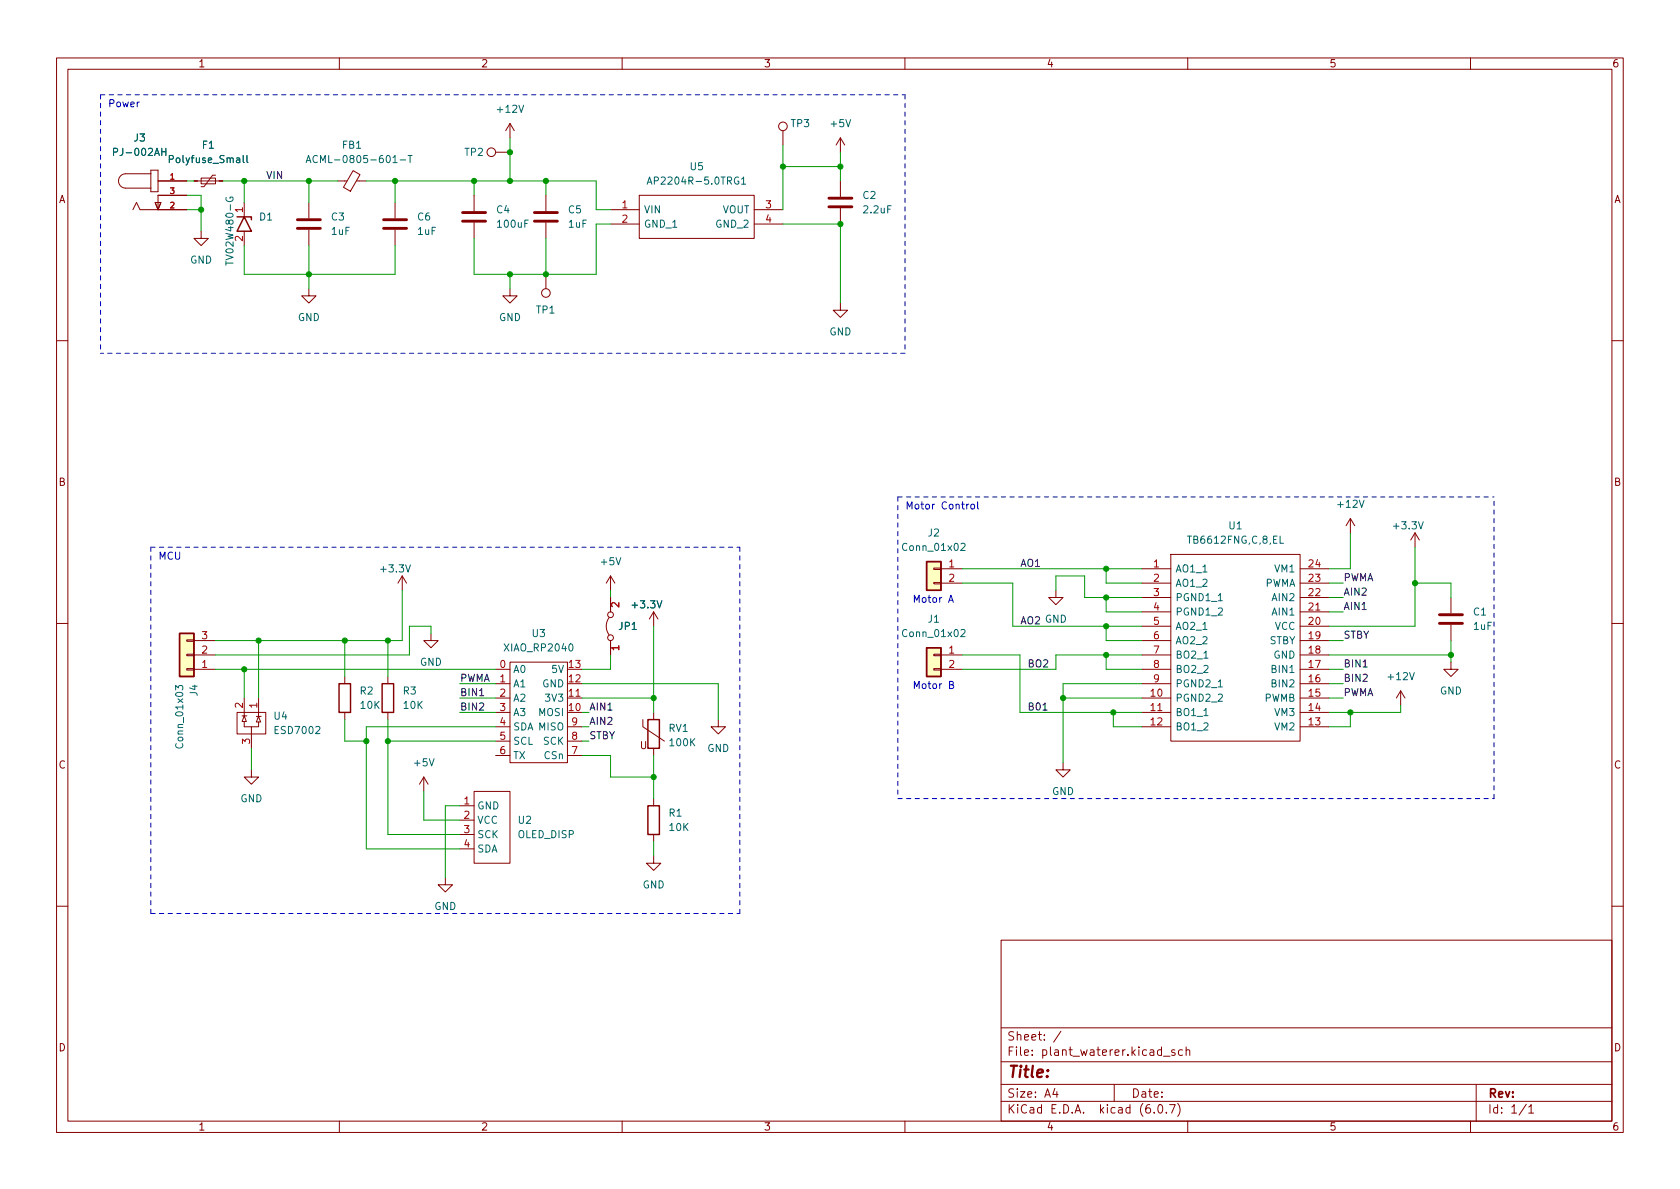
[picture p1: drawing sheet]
<svg xmlns="http://www.w3.org/2000/svg" width="297mm" height="210mm" viewBox="0 0 297 210" stroke-linecap="round" stroke-linejoin="round" font-family="sans-serif">
<g fill="none" stroke="#840000" stroke-width=".18">
<path d="M10 10.2h277v190.1h-277zM12 12.2h273v186.1h-273zM60 10.2v2M110 10.2v2M160 10.2v2M210 10.2v2M260 10.2v2M23.5 37.1l.6-1.3 .7 1.3h8.2M26.7 30.7h-4.5a1.27 1.27 0 0 0-1.2 1.3 1.27 1.27 0 0 0 1.2 1.3h4.5M26.7 30.1h1.2v3.8h-1.2zM27.4 35.8h1l-.5 1.3zM27.9 32h5.1"/>
<path d="M33 34.5h-5.1v2.6M34.3 32h5.1M35.6 31.5h2.5v1h-2.5zM38.1 31h-.5l-1.5 2h-.5M43.2 35.8v2.5M54.6 35.8v2.8M59.7 32h1.6M62.4 30.2l1.3 .7-1.7 2.9-1.3-.7zM63 32h1.8M69.8 35.8v2.8M83.8 34.5v2.8M83.8 39.4v2.8"/>
<path d="M87.6 26.9h2.6M90.2 21.8l-.8 1.3M90.2 21.8v2.6M90.2 21.8l.7 1.3M96.5 34.5v2.8M96.5 39.4v2.8M107.9 37.1h5.1M107.9 39.6h5.1M113 34.5h20.3v7.7h-20.3zM133.3 37.1h5.1M133.3 39.6h5.1M138.4 23.1v2.5"/>
<path d="M148.6 24.4l-.8 1.2M148.6 24.4v2.5M148.6 32v2.8M148.6 36.8v2.8M148.6 24.4l.8 1.2M35.6 40.9v1.3h1.2l-1.2 1.2-1.3-1.2h1.3M43.2 40.9v2.5M54.6 51v1.3h1.3l-1.3 1.3-1.3-1.3h1.3M54.6 40.6v2.8M69.8 40.6v2.8M90.2 51v1.3h1.2l-1.2 1.3-1.3-1.3h1.3M96.5 48.5v2.5"/>
<path d="M148.6 53.6v1.3h1.3l-1.3 1.2-1.3-1.2h1.3M10 60.2h2M285 60.2h2M207 98h22.9v33.1h-22.9zM238.8 91.7l-.8 1.3M238.8 91.7v2.5M238.8 91.7l.7 1.3M250.2 94.2l-.8 1.3M250.2 94.2v2.6M250.2 94.2l.8 1.3M10 110.2h2M33 113.2h1.3v.2h-1.3z"/>
<path d="M33 115.7h1.3v.2h-1.3zM33 118.2h1.3v.3h-1.3zM34.3 118.4h3.8M34.3 115.8h3.8M34.3 113.3h3.8M61 119.6v1.3M68.6 119.6v1.3M71.1 101.8l-.7 1.3M71.1 101.8v2.6M71.1 101.8l.8 1.3M76.2 112v1.3h1.3l-1.3 1.2-1.3-1.2h1.3M87.6 118.4h2.6"/>
<path d="M90.2 117.1h10.1v17.8h-10.1zM107.7 109.2a2.54 2.54 0 0 0 0 3.1M107.9 101.8v2.6M107.9 105.7v2.5M107.9 113.3v2.5M107.9 101.8l-.7 1.3M107.9 101.8l.8 1.3M115.6 108.2l-.8 1.3M115.6 108.2v2.5M115.6 108.2l.7 1.3M165.1 118.2h1.3v.3h-1.3zM165.1 115.7h1.3v.2h-1.3z"/>
<path d="M165.1 103h1.3v.2h-1.3zM165.1 100.5h1.3v.2h-1.3zM166.4 118.4h3.8M166.4 115.8h3.8M166.4 100.6h3.8M166.4 103.1h3.8M186.7 104.4v1.3h1.3l-1.3 1.2-1.3-1.2h1.3M201.9 118.4h5.1M201.9 115.8h5.1M201.9 113.3h5.1M201.9 100.6h5.1M201.9 103.1h5.1"/>
<path d="M201.9 110.7h5.1M201.9 108.2h5.1M201.9 105.7h5.1M229.9 118.4h5M229.9 115.8h5M229.9 113.3h5M229.9 100.6h5M229.9 103.1h5M229.9 110.7h5M229.9 108.2h5M229.9 105.7h5M256.5 117.1v1.3h1.3l-1.3 1.2-1.2-1.2h1.2"/>
<path d="M256.5 105.7v2.8M256.5 110.5v2.8M285 110.2h2M41.9 126h5.1v3.8h-5.1zM42.8 126.6h.4M43.2 126.6l.4 1h-.8l.4-1h.4M43.2 127.6v.9h1.2M43.2 123.4v3.2M44.4 136.1v1.3h1.3l-1.3 1.3-1.2-1.3h1.2M45.3 126.7h.4M45.7 126.7l.4 1h-.8l.4-1h.5M45.7 126.1v.6"/>
<path d="M45.7 123.4v2.6M45.7 127.7v.8h-1.3v3.8M61 126v1.2M68.6 126v1.2M74.9 137.4l-.7 1.3M74.9 137.4v2.5M74.9 137.4l.8 1.3M83.8 139.9h6.4v12.7h-6.4zM87.6 120.9h2.6M87.6 123.4h2.6M87.6 126h2.6M87.6 128.5h2.6"/>
<path d="M87.6 131.1h2.6M87.6 133.6h2.6M100.3 123.4h2.6M100.3 128.5h2.6M100.3 131.1h2.6M100.3 133.6h2.6M113.7 127.2v1.3l3.8 2.6M115.6 126v1.2M115.6 132.3v1.3M127 127.2v1.3h1.3l-1.3 1.3-1.3-1.3h1.3M188 134.9v1.2h1.2l-1.2 1.3-1.3-1.3h1.3M201.9 120.9h5.1"/>
<path d="M201.9 123.4h5.1M201.9 126h5.1M201.9 128.5h5.1M229.9 120.9h5M229.9 123.4h5M229.9 126h5M229.9 128.5h5M247.6 122.2l-.7 1.2M247.6 122.2v2.5M247.6 122.2l.8 1.2M78.7 155.2v1.3h1.3l-1.3 1.2-1.2-1.2h1.2M81.3 142.5h2.5"/>
<path d="M81.3 145h2.5M81.3 147.6h2.5M81.3 150.1h2.5M115.6 151.4v1.2h1.2l-1.2 1.3-1.3-1.3h1.3M115.6 141.2v1.3M115.6 147.6v1.2M10 160.2h2M177 166.3h108v32h-108zM285 160.2h2M60 198.3v2M110 198.3v2M160 198.3v2"/>
<path d="M177 194.8h108M177 191.8h108M177 187.8h108M177 181.8h108M186.5 192.5l-.4 1h1M186.9 193v1M187.6 182.4l-1.3 1.9M197 191.8v3M204.1 196.7v.1M204.9 195.4l.2-.1a.81 .81 0 0 1 .6 .7 .81 .81 0 0 1-.3 .8h-.2a.81 .81 0 0 1-.6-.6 .81 .81 0 0 1 .3-.8zM205.7 186.8h1.2M206.2 196.7v.1"/>
<path d="M206.8 195.3h1l-.7 1.5M207.7 185.7l-.3-.1-.3 .2 .1 .3 .5 .1v.4h-.6M208.2 195.1a1.72 1.72 0 0 1 0 2.3M209.1 185.7l-.5-.1-.2 .3v.4l.1 .3h.6M209.7 185.8l.2-.2 .4 .1 .1 .9M209.7 185.1v1.5M210 198.3v2M260 198.3v2M261 191.8v6.5M269.9 195.3l-1.3 1.9M270.3 195.8l.4-.5v1.5M270.3 196.8h.9"/>
<circle cx="86.9" cy="26.9" r=".76"/>
<circle cx="138.4" cy="22.3" r=".76"/>
<circle cx="96.5" cy="51.8" r=".76"/>
<circle cx="108" cy="112.8" r=".51"/>
<circle cx="108" cy="108.7" r=".51"/>
</g>
<path d="M52.6 38.9h4M67.8 38.9h4.1M81.8 37.6h4.1M81.8 39.1h4.1M94.5 37.6h4.1M94.5 39.1h4.1M146.6 35h4M146.6 36.6h4M52.6 40.4h4M67.8 40.4h4.1M254.5 108.7h4.1M254.5 110.2h4.1" fill="none" stroke="#840000" stroke-width=".51"/>
<path d="M41.9 38.3h2.5v.6M43.2 38.3l1.2 2.6h-2.5zM163.8 99.3h2.6v5.1h-2.6zM31.7 112h2.6v7.6h-2.6zM163.8 114.5h2.6v5.1h-2.6zM59.9 120.9h2.1v5.1h-2.1zM67.6 120.9h2v5.1h-2zM114.6 127.2h2v5.1h-2zM114.6 142.5h2v5.1h-2z" fill="none" stroke="#840000" stroke-width=".25"/>
<g fill="none" stroke="#006464" stroke-width=".18">
<path d="M20.1 26.9l.6-.1 .1-.2-.1-.3-.6-.1v1.3M28.6 26.8h.7M29.3 26.2v1.3M40 34.9a.59 .59 0 0 0 .6 .8 .59 .59 0 0 0 .6-.8h-.5v.2M43 27.5v1.1l.2 .2M43.7 27.5v1.1l.1 .2M54.1 28.8l.4-1.3 .5 1.3M54.2 28.4h.7M56.1 27.6a.6 .6 0 0 0-.8 .4 .6 .6 0 0 0 .6 .8l.2-.2M70.8 28.3h.9M72.1 27.5h.8M72.5 27.5v1.3"/>
<path d="M114.4 32.6l.4-1.3 .5 1.3M114.5 32.2h.6M131.1 31.7l.4-.4v1.3M131.1 32.6h.7M39.9 46.2v.7M169.9 96.2l.5-.1 .2 .3-.8 .9h.8M226.3 94.8v1.3h.6M169.9 111.4l.5-.1 .2 .4-.8 .9h.8M212.9 116.4h.7M215.4 106.2h.7M31.1 122v-.8l.4 .4 .2-.3h.5l.1 .2-.1 .5M212.9 126.6h.7"/>
<path d="M215.4 121.5h.7"/>
</g>
<g fill="#ffffc2" stroke="#ffffc2" stroke-width=".18">
<path d="M27.4 35.8h1l-.5 1.3z"/>
<path d="M31.7 112h2.6v7.6h-2.6z"/>
<path d="M163.8 114.5h2.6v5.1h-2.6z"/>
<path d="M163.8 99.3h2.6v5.1h-2.6z"/>
</g>
<path d="M241 117.9h.7M84.8 123h.7M184.4 125.6h.7" fill="none" stroke="#0f0f0f" stroke-width=".18"/>
<path d="M171.3 89.2l-.4 .2M171.8 89.2h.3l.2 .2v.4l-.2 .2-.3-.1-.2-.1zM172.9 88.7v1.1l.1 .2M167.7 106.5l.4-1.3 .5 1.3M167.8 106.2h.6M167.9 121.1l.5-.1 .2-.1-.1-.3-.6-.1v1.3h.5l.2-.2v-.3l-.3-.2" fill="none" stroke="#0000c2" stroke-width=".18"/>
<path d="M17.8 16.8v45.7M17.8 16.8h142.2M160 16.8v45.7M160 62.5h-142.2M26.7 96.8v64.7M26.7 96.8h104.1M158.7 87.9v53.3M158.7 87.9h105.5M158.7 141.2h105.5M264.2 141.2v-53.3M26.7 161.5h104.1M130.8 161.5v-64.7" fill="none" stroke="#0000c2" stroke-width=".18" stroke-dasharray=".8 .8"/>
<g fill="none" stroke="#009600" stroke-width=".18">
<path d="M33 34.5h2.6v6.4M33 32h1.3M33 37.1h2.6M39.4 32h20.3M43.2 32v3.8M54.6 32v3.8M64.8 32h40.6v5.1h2.5M69.8 32v3.8M83.8 32v2.5M90.2 24.4v7.6M96.5 32v2.5M107.9 39.6h-2.5v8.9h-21.6v-6.3"/>
<path d="M138.4 29.5h10.2M138.4 25.6v11.5M138.4 39.6h10.2v14M148.6 26.9v5.1M43.2 43.4v5.1h26.6v-5.1M54.6 43.4v7.6M90.2 48.5v2.5M96.5 42.2v6.3M238.8 94.2v6.4h-3.9M250.2 96.8v13.9h-15.3M38.1 118.4h49.5M43.2 118.4v5"/>
<path d="M45.7 113.3v10.1M61 113.3v6.3M68.6 113.3v6.3M71.1 104.4v8.9h-33M76.2 112v-1.3h-3.8v5.1h-34.3M107.9 104.4v1.3M107.9 115.8v2.6h-5M115.6 110.7v15.3M170.2 115.8h10.1v10.2h21.6M170.2 100.6h31.7M170.2 103.1h8.9v7.6h22.8M186.7 104.4v-2.6h5.1v3.9h10.1"/>
<path d="M195.6 110.7v2.6h6.3M195.6 115.8v2.6h6.3M195.6 100.6v2.5h6.3M195.6 105.7v2.5h6.3M201.9 115.8h-15.2v2.6h-16.5M234.9 113.3h2.6M234.9 118.4h2.6M234.9 105.7h2.6M234.9 115.8h21.6M234.9 103.1h2.6M234.9 108.2h2.6M250.2 103.1h6.3v2.6"/>
<path d="M256.5 113.3v3.8M44.4 132.3v3.8M61 127.2v3.9h3.8M68.6 127.2v20.4h12.7M68.6 131.1h19M74.9 139.9v5.1h6.4M81.3 126h6.3M81.3 123.4h6.3M81.3 120.9h6.3M87.6 128.5h-22.8v21.6h16.5M102.9 128.5h1.2M102.9 131.1h1.2"/>
<path d="M102.9 133.6h5v3.8h7.7M102.9 126h1.2M102.9 123.4h12.7M102.9 120.9h24.1v6.3M115.6 133.6v7.6M188 123.4h13.9M196.8 126v2.5h5.1M201.9 120.9h-13.9v14M234.9 123.4h2.6M234.9 120.9h2.6M238.8 126v2.5h-3.9M247.6 124.7v1.3h-12.7"/>
<path d="M81.3 142.5h-2.6v12.7M115.6 148.8v2.6"/>
</g>
<g fill="#009600" stroke="#009600" stroke-width=".18">
<circle cx="54.6" cy="32" r=".46"/>
<circle cx="69.8" cy="32" r=".46"/>
<circle cx="54.6" cy="48.5" r=".46"/>
<circle cx="43.2" cy="118.4" r=".46"/>
<circle cx="64.8" cy="131.1" r=".46"/>
<circle cx="45.7" cy="113.3" r=".46"/>
<circle cx="68.6" cy="131.1" r=".46"/>
<circle cx="68.6" cy="113.3" r=".46"/>
<circle cx="61" cy="113.3" r=".46"/>
<circle cx="43.2" cy="32" r=".46"/>
<circle cx="35.6" cy="37.1" r=".46"/>
<circle cx="83.8" cy="32" r=".46"/>
<circle cx="90.2" cy="32" r=".46"/>
<circle cx="90.2" cy="26.9" r=".46"/>
<circle cx="96.5" cy="32" r=".46"/>
<circle cx="96.5" cy="48.5" r=".46"/>
<circle cx="148.6" cy="29.5" r=".46"/>
<circle cx="148.6" cy="39.6" r=".46"/>
<circle cx="90.2" cy="48.5" r=".46"/>
<circle cx="138.4" cy="29.5" r=".46"/>
<circle cx="115.6" cy="123.4" r=".46"/>
<circle cx="115.6" cy="137.4" r=".46"/>
<circle cx="188" cy="123.4" r=".46"/>
<circle cx="196.8" cy="126" r=".46"/>
<circle cx="195.6" cy="100.6" r=".46"/>
<circle cx="195.6" cy="115.8" r=".46"/>
<circle cx="195.6" cy="110.7" r=".46"/>
<circle cx="195.6" cy="105.7" r=".46"/>
<circle cx="238.8" cy="126" r=".46"/>
<circle cx="256.5" cy="115.8" r=".46"/>
<circle cx="250.2" cy="103.1" r=".46"/>
</g>
<text font-size="2.8" fill="#840000" x="178" y="190.6">Title:</text>
<g font-size="2.1" fill="#840000">
<text x="178" y="184">Sheet: /</text>
<text x="178" y="186.7">File: plant_waterer.kicad_sch</text>
<text x="178" y="196.9">KiCad E.D.A. kicad (6.0.7)</text>
<text x="178" y="194.1">Size: A4</text>
<text x="200" y="194.1">Date:</text>
<text x="263" y="194.1">Rev:</text>
<text x="263" y="196.9">Id: 1/1</text>
</g>
<g font-size="1.8" fill="#840000">
<text x="35" y="11.9">1</text>
<text x="85" y="11.9">2</text>
<text x="135" y="11.9">3</text>
<text x="185" y="11.9">4</text>
<text x="235" y="11.9">5</text>
<text x="285" y="11.9">6</text>
<text x="10.3" y="35.9">A</text>
<text x="285.3" y="35.9">A</text>
<text x="10.3" y="85.9">B</text>
<text x="285.3" y="85.9">B</text>
<text x="10.3" y="135.9">C</text>
<text x="113.2" y="132.5">U</text>
<text x="285.3" y="135.9">C</text>
<text x="10.3" y="185.9">D</text>
<text x="285.3" y="185.9">D</text>
<text x="35" y="199.9">1</text>
<text x="85" y="199.9">2</text>
<text x="135" y="199.9">3</text>
<text x="185" y="199.9">4</text>
<text x="235" y="199.9">5</text>
<text x="285" y="199.9">6</text>
</g>
<g font-size="1.8" fill="#0000c2">
<text x="19" y="18.9">Power</text>
<text x="160" y="90.1">Motor Control</text>
<text x="27.9" y="99">MCU</text>
<text x="161.3" y="106.6">Motor A</text>
<text x="161.3" y="121.8">Motor B</text>
</g>
<g font-size="1.8" fill="#006464">
<text x="88.1" y="19.9">+12V</text>
<text x="139.9" y="22.5">TP3</text>
<text x="147" y="22.5">+5V</text>
<text x="20.6" y="27.6">PJ-002AH</text>
<text x="23.7" y="25">J3</text>
<text x="30.3" y="28.8">Polyfuse_Small</text>
<text x="35.8" y="26.3">F1</text>
<text x="56.1" y="28.8">ACML-0805-601-T</text>
<text x="60.6" y="26.3">FB1</text>
<text x="82.2" y="27.6">TP2</text>
<text x="115.5" y="32.6">AP2204R-5.0TRG1</text>
<text x="122.1" y="30.1">U5</text>
<text x="152.6" y="35.2">C2</text>
<text x="45.9" y="39">D1</text>
<text x="58.6" y="39">C3</text>
<text x="58.7" y="41.5">1uF</text>
<text x="73.8" y="39">C6</text>
<text x="73.9" y="41.5">1uF</text>
<text x="87.8" y="37.7">C4</text>
<text x="88.1" y="40.3">100uF</text>
<text x="100.5" y="37.7">C5</text>
<text x="100.6" y="40.3">1uF</text>
<text x="113.8" y="37.7">VIN</text>
<text x="113.8" y="40.3">GND_1</text>
<text x="126.7" y="40.3">GND_2</text>
<text x="127.7" y="37.7">VOUT</text>
<text x="152.8" y="37.7">2.2uF</text>
<text x="33.6" y="46.6">GND</text>
<text x="41.3" y="46.2" transform="rotate(-90 41.3 46.2)">TV02W480-G</text>
<text x="52.6" y="56.8">GND</text>
<text x="88.2" y="56.8">GND</text>
<text x="94.9" y="55.4">TP1</text>
<text x="146.6" y="59.3">GND</text>
<text x="236.7" y="89.8">+12V</text>
<text x="164.1" y="94.9">J2</text>
<text x="217.3" y="93.6">U1</text>
<text x="246.6" y="93.6">+3.3V</text>
<text x="67.5" y="101.2">+3.3V</text>
<text x="106.4" y="99.9">+5V</text>
<text x="159.9" y="97.4">Conn_01x02</text>
<text x="207.8" y="101.2">AO1_1</text>
<text x="210.4" y="96.1">TB6612FNG,C,8,EL</text>
<text x="225.5" y="101.2">VM1</text>
<text x="112" y="107.6">+3.3V</text>
<text x="207.8" y="103.8">AO1_2</text>
<text x="207.8" y="106.3">PGND1_1</text>
<text x="223.5" y="103.8">PWMA</text>
<text x="225.1" y="106.3">AIN2</text>
<text x="94.1" y="112.6">U3</text>
<text x="109.4" y="111.4">JP1</text>
<text x="159.9" y="112.6">Conn_01x02</text>
<text x="164.1" y="110.1">J1</text>
<text x="207.8" y="108.8">PGND1_2</text>
<text x="207.8" y="111.4">AO2_1</text>
<text x="207.8" y="113.9">AO2_2</text>
<text x="224.4" y="113.9">STBY</text>
<text x="225.1" y="108.8">AIN1</text>
<text x="225.4" y="111.4">VCC</text>
<text x="260.5" y="108.8">C1</text>
<text x="260.6" y="111.4">1uF</text>
<text x="74.2" y="117.7">GND</text>
<text x="89.4" y="115.2">XIAO_RP2040</text>
<text x="90.7" y="119">A0</text>
<text x="97.7" y="119">5V</text>
<text x="207.8" y="116.5">BO2_1</text>
<text x="207.8" y="119">BO2_2</text>
<text x="225.1" y="119">BIN1</text>
<text x="225.2" y="116.5">GND</text>
<text x="34.9" y="123" transform="rotate(-90 34.9 123)">J4</text>
<text x="63.7" y="122.8">R2</text>
<text x="63.8" y="125.3">10K</text>
<text x="71.3" y="122.8">R3</text>
<text x="71.4" y="125.3">10K</text>
<text x="90.7" y="121.5">A1</text>
<text x="90.7" y="124.1">A2</text>
<text x="95.9" y="121.5">GND</text>
<text x="96.7" y="124.1">3V3</text>
<text x="207.8" y="124.1">PGND2_2</text>
<text x="207.8" y="121.5">PGND2_1</text>
<text x="223.5" y="124.1">PWMB</text>
<text x="225.1" y="121.5">BIN2</text>
<text x="245.6" y="120.3">+12V</text>
<text x="254.6" y="122.8">GND</text>
<text x="32.4" y="132" transform="rotate(-90 32.4 132)">Conn_01x03</text>
<text x="48.5" y="127.2">U4</text>
<text x="48.8" y="129.8">ESD7002</text>
<text x="90.7" y="126.6">A3</text>
<text x="90.7" y="129.2">SDA MISO</text>
<text x="90.7" y="131.7">SCL</text>
<text x="95.3" y="126.6">MOSI</text>
<text x="96.1" y="131.7">SCK</text>
<text x="118.3" y="129.4">RV1</text>
<text x="118.5" y="131.9">100K</text>
<text x="207.8" y="126.6">BO1_1</text>
<text x="207.8" y="129.2">BO1_2</text>
<text x="225.5" y="129.2">VM2</text>
<text x="225.5" y="126.6">VM3</text>
<text x="73.3" y="135.5">+5V</text>
<text x="90.7" y="134.2">TX</text>
<text x="96.3" y="134.2">CSn</text>
<text x="125" y="133">GND</text>
<text x="42.5" y="141.9">GND</text>
<text x="84.3" y="143.1">GND</text>
<text x="186" y="140.6">GND</text>
<text x="84.3" y="145.7">VCC</text>
<text x="84.3" y="148.2">SCK</text>
<text x="91.6" y="148.2">OLED_DISP</text>
<text x="91.7" y="145.7">U2</text>
<text x="118.3" y="144.4">R1</text>
<text x="118.4" y="146.9">10K</text>
<text x="84.3" y="150.7">SDA</text>
<text x="76.8" y="160.9">GND</text>
<text x="113.6" y="157.1">GND</text>
</g>
<g font-size="1.8" fill="#0f0f0f">
<text x="47" y="31.6">VIN</text>
<text x="180.3" y="100.2">AO1</text>
<text x="237.5" y="102.8">PWMA</text>
<text x="237.5" y="105.3">AIN2</text>
<text x="237.5" y="107.8">AIN1</text>
<text x="180.3" y="110.4">AO2 GND</text>
<text x="237.5" y="112.9">STBY</text>
<text x="181.6" y="118">BO2</text>
<text x="237.5" y="118">BIN1</text>
<text x="81.3" y="125.6">BIN2</text>
<text x="81.3" y="123.1">BIN1</text>
<text x="81.3" y="120.5">PWMA</text>
<text x="104.1" y="125.6">AIN1</text>
<text x="181.6" y="125.6">B01</text>
<text x="237.5" y="120.5">BIN2</text>
<text x="237.5" y="123.1">PWMA</text>
<text x="104.1" y="130.7">STBY</text>
<text x="104.1" y="128.2">AIN2</text>
</g>
<g font-size="1.8" fill="#a90000">
<text x="42.9" y="37.6" transform="rotate(-90 42.9 37.6)">1</text>
<text x="110" y="36.8">1</text>
<text x="110" y="39.4">2</text>
<text x="135.4" y="36.8">3</text>
<text x="135.4" y="39.4">4</text>
<text x="42.9" y="42.7" transform="rotate(-90 42.9 42.7)">2</text>
<text x="167.8" y="100.3">1</text>
<text x="204" y="100.3">1</text>
<text x="231.4" y="100.3">24</text>
<text x="109.5" y="107.4" transform="rotate(-90 109.5 107.4)">2</text>
<text x="167.8" y="102.9">2</text>
<text x="204" y="102.9">2</text>
<text x="204" y="105.4">3</text>
<text x="204" y="107.9">4</text>
<text x="231.4" y="107.9">21</text>
<text x="231.4" y="105.4">22</text>
<text x="231.4" y="102.9">23</text>
<text x="35.7" y="113">3</text>
<text x="204" y="110.5">5</text>
<text x="204" y="113">6</text>
<text x="231.4" y="113">19</text>
<text x="231.4" y="110.5">20</text>
<text x="35.7" y="118.1">1</text>
<text x="35.7" y="115.6">2</text>
<text x="88.4" y="118.1">0</text>
<text x="100.6" y="118.1">13</text>
<text x="109.5" y="115" transform="rotate(-90 109.5 115)">1</text>
<text x="167.8" y="115.6">1</text>
<text x="167.8" y="118.1">2</text>
<text x="204" y="115.6">7</text>
<text x="204" y="118.1">8</text>
<text x="231.4" y="118.1">17</text>
<text x="231.4" y="115.6">18</text>
<text x="42.9" y="125.2" transform="rotate(-90 42.9 125.2)">2</text>
<text x="45.5" y="125.2" transform="rotate(-90 45.5 125.2)">1</text>
<text x="88.4" y="120.6">1</text>
<text x="88.4" y="123.2">2</text>
<text x="88.4" y="125.7">3</text>
<text x="100.6" y="125.7">10</text>
<text x="100.6" y="123.2">11</text>
<text x="100.6" y="120.6">12</text>
<text x="203.5" y="123.2">10</text>
<text x="203.5" y="125.7">11</text>
<text x="204" y="120.6">9</text>
<text x="231.4" y="125.7">14</text>
<text x="231.4" y="123.2">15</text>
<text x="231.4" y="120.6">16</text>
<text x="44.2" y="131.6" transform="rotate(-90 44.2 131.6)">3</text>
<text x="88.4" y="128.3">4</text>
<text x="88.4" y="130.8">5</text>
<text x="101.1" y="130.8">8</text>
<text x="101.1" y="128.3">9</text>
<text x="203.5" y="128.3">12</text>
<text x="231.4" y="128.3">13</text>
<text x="88.4" y="133.3">6</text>
<text x="101.1" y="133.3">7</text>
<text x="82.1" y="142.2">1</text>
<text x="82.1" y="144.8">2</text>
<text x="82.1" y="147.3">3</text>
<text x="82.1" y="149.9">4</text>
</g>
<g font-size="1.4" fill="#a90000">
<text x="30.1" y="31.7">1</text>
<text x="30.1" y="34.3">3</text>
<text x="30.1" y="36.8">2</text>
</g>
</svg>
